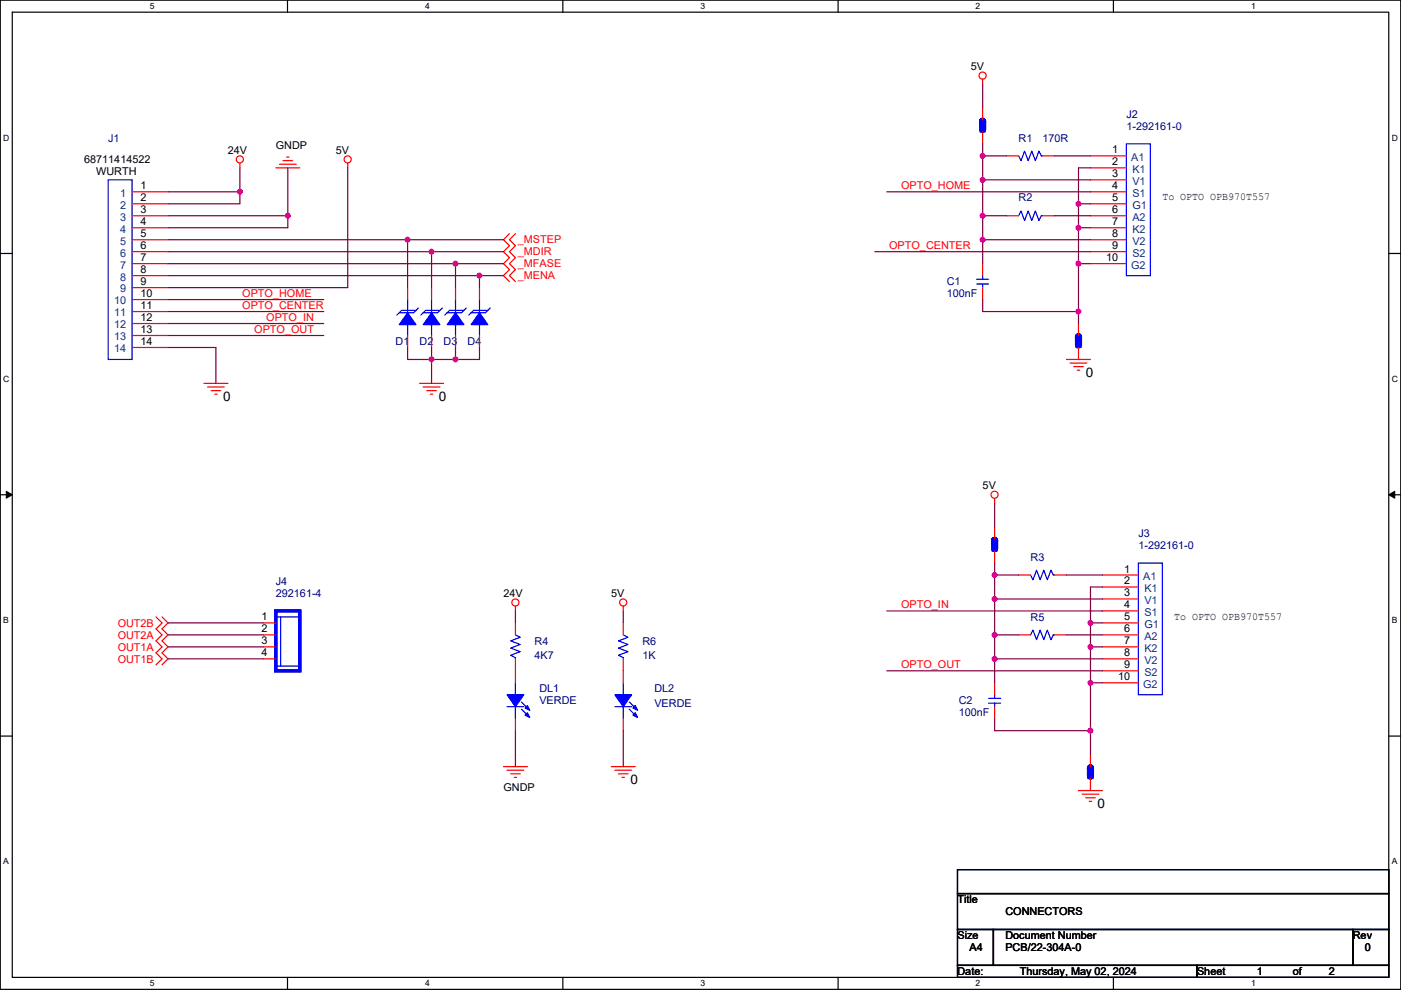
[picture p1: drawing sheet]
<svg xmlns="http://www.w3.org/2000/svg" width="297mm" height="210mm" viewBox="0 0 297 210" stroke-linecap="round" stroke-linejoin="round" font-family="sans-serif">
<path d="M.1 0h296.9v209.8h-296.9zM2.6 2.6h291.8v204.7h-291.8z" fill="none" stroke="#000" stroke-width=".25"/>
<g fill="#fff">
<path d="M31.8 .3h1v2h-1z"/>
<path d="M31.8 207.6h1v2h-1z"/>
</g>
<path d="M61 0v2.6M61 207.3v2.5" fill="none" stroke="#000" stroke-width=".25"/>
<g fill="#fff">
<path d="M90.1 .3h1v2h-1z"/>
<path d="M90.1 207.6h1v2h-1z"/>
</g>
<path d="M119.3 0v2.6M119.3 207.3v2.5" fill="none" stroke="#000" stroke-width=".25"/>
<g fill="#fff">
<path d="M148.5 .3h1v2h-1z"/>
<path d="M148.5 207.6h1v2h-1z"/>
</g>
<path d="M177.7 0v2.6M177.7 207.3v2.5" fill="none" stroke="#000" stroke-width=".25"/>
<g fill="#fff">
<path d="M206.9 .3h1v2h-1z"/>
<path d="M206.9 207.6h1v2h-1z"/>
</g>
<path d="M236.1 0v2.6M236.1 207.3v2.5" fill="none" stroke="#000" stroke-width=".25"/>
<g fill="#fff">
<path d="M265.2 .3h1v2h-1z"/>
<path d="M265.2 207.6h1v2h-1z"/>
<path d="M.7 28.2h1.3v2h-1.3z"/>
<path d="M295.1 28.2h1.3v2h-1.3z"/>
<path d="M.7 79.4h1.3v2h-1.3z"/>
<path d="M295.1 79.4h1.3v2h-1.3z"/>
</g>
<path d="M.1 53.8h2.5M294.4 53.8h2.6" fill="none" stroke="#000" stroke-width=".25"/>
<g fill="#fff">
<path d="M.7 130.5h1.2v2.1h-1.2z"/>
<path d="M295.1 130.5h1.2v2.1h-1.2z"/>
</g>
<path d="M.1 104.9h2.5M294.4 104.9h2.6" fill="none" stroke="#000" stroke-width=".25"/>
<path d="M1.3 104.2l1.3 .7-1.3 .8zM294.4 104.9l1.3-.7v1.5z" fill="#000" stroke="#000" stroke-width=".21"/>
<g fill="#fff">
<path d="M.7 181.7h1.2v2h-1.2z"/>
<path d="M295.1 181.7h1.2v2h-1.2z"/>
</g>
<path d="M.1 156.1h2.5M294.4 156.1h2.6M203 184.4h91.4v5.1h-91.4zM203 189.5h91.4v7.6h-91.4zM203 197.1h7.6v7.7h-7.6zM210.6 197.1h76.2v7.7h-76.2zM286.8 197.1h7.6v7.7h-7.6zM203 204.8h50.8v2.5h-50.8zM253.8 204.8h40.6v2.5h-40.6z" fill="none" stroke="#000" stroke-width=".25"/>
<g fill="none" stroke="#f00" stroke-width=".25">
<path d="M208.3 16.8v1M50.9 34.6v1M58.5 35.6h5.1M59.2 34.8h3.6M60 34.1h2M60.8 33.3h.5M73.7 34.6v1M208.3 28v2.5M208.3 22.9v2.5M213.4 33.1h2.6M221 33.1h2.6M231.2 33.1h7.6"/>
<path d="M231.2 35.6h7.6M231.2 38.1h7.6M28 40.7h7.6M28 43.2h7.6M28 45.8h7.6M28 48.3h7.6M28 50.8h7.6M28 53.4h7.6M28 55.9h7.6M28 58.5h7.6M108 49.6l-1.3 1.2 1.3 1.3-1.3 1.3 1.3 1.3-1.3 1.2 1.3 1.3-1.3 1.3 1.3 1.2M109.3 49.6l-1.3 1.2 1.3 1.3-1.3 1.3 1.3 1.3-1.3 1.2 1.3 1.3-1.3 1.3 1.3 1.2"/>
<path d="M208.3 55.9v2.6M231.2 40.7h7.6M231.2 43.2h7.6M231.2 45.8h7.6M231.2 48.3h7.6M231.2 50.8h7.6M231.2 53.4h7.6M231.2 55.9h7.6M28 61h7.6M28 63.5h7.6M28 66.1h7.6M28 68.6h7.6"/>
<path d="M28 71.2h7.6M28 73.7h7.6M91.5 71.2v2.5M91.5 61v2.5M101.7 71.2v2.5M101.7 61v2.5M208.3 61v2.5M226.1 76.2h5.1M226.9 77h3.5M227.6 77.8h2.1M228.4 78.5h.5M228.7 73.7v2.5"/>
<path d="M228.7 68.6v2.6M43.2 81.3h5.1M44 82.1h3.6M44.8 82.8h2M45.5 83.6h.5M89 81.3h5M89.7 82.1h3.6M90.5 82.8h2M91.2 83.6h.6M210.9 105.7v1M33.1 130.9l1.3 1.2-1.3 1.3 1.3 1.3-1.3 1.2 1.3 1.3-1.3 1.3 1.3 1.2-1.3 1.3M34.4 130.9l1.2 1.2-1.2 1.3 1.2 1.3-1.2 1.2 1.2 1.3-1.2 1.3 1.2 1.2-1.2 1.3"/>
<path d="M109.3 128.6v1M109.3 132.1v2.6M109.3 139.7v5.1M132.1 128.6v1M132.1 132.1v2.6M132.1 139.7v5.1M216 134.7h2.5M216 122h2.5M223.6 134.7h2.5M223.6 122h2.5M233.7 122h7.7M233.7 124.5h7.7"/>
<path d="M233.7 127h7.7M233.7 129.6h7.7M233.7 132.1h7.7M233.7 134.7h7.7M233.7 137.2h7.7M233.7 139.7h7.7M109.3 152.4v2.6M132.1 152.4v2.6M210.9 149.9v2.5M210.9 144.8v2.6M233.7 142.3h7.7M233.7 144.8h7.7"/>
<path d="M106.7 162.6h5.1M107.5 163.4h3.6M108.3 164.1h2M109 164.9h.5M129.6 162.6h5.1M130.4 163.4h3.5M131.1 164.1h2.1M131.9 164.9h.5M228.7 167.7h5M229.4 168.4h3.6M230.2 169.2h2M230.9 170h.6"/>
<circle cx="208.3" cy="16" r=".76"/>
<circle cx="50.8" cy="33.8" r=".76"/>
<circle cx="73.7" cy="33.8" r=".76"/>
<circle cx="210.9" cy="104.9" r=".76"/>
<circle cx="109.3" cy="127.8" r=".76"/>
<circle cx="132.1" cy="127.8" r=".76"/>
</g>
<g fill="none" stroke="#00f" stroke-width=".25">
<path d="M22.9 38.1h5.1v38.1h-5.1zM216 33.1l.5 1 .7-2.1 .8 2.1 .8-2.1 .7 2.1 .8-2.1 .5 1.1h.2M238.8 30.5h5.1v28h-5.1zM207.1 59.2h2.5M208.3 58.5v.7M91.5 68.6v2.6M91.5 63.5v2.6M93.3 65.8h-3.1l-1 1M93.8 65.3l-1 1h-3.1M101.7 68.6v2.6M101.7 63.5v2.6M103.4 65.8h-3l-1 1"/>
<path d="M103.9 65.3l-1 1h-3M207.1 60.2h2.5M208.3 60.2v.8M241.4 119.4h5v28h-5zM109.3 134.7l1 .5-2 .7 2 .8-2 .8 2 .7-2 .8 1 .5v.2M132.1 134.7l1.1 .5-2.1 .7 2.1 .8-2.1 .8 2.1 .7-2.1 .8 1 .5v.2M218.5 134.7l.5-1.1 .8 2.1 .7-2.1 .8 2.1 .8-2.1 .7 2.1 .5-1h.3M218.5 122l.5 1 .8-2.1 .7 2.1 .8-2.1 .8 2.1 .7-2.1 .5 1.1h.3M107.5 149.9h3.6M109.3 144.8v2.6M109.3 149.9v2.5M110.6 148.9l1.5 1.5"/>
<path d="M110.6 150.4l1.5 1.5M130.4 149.9h3.5M132.1 144.8v2.6M132.1 149.9v2.5M133.4 148.9l1.5 1.5M133.4 150.4l1.5 1.5M209.6 149.1h2.6M209.6 148.1h2.6M210.9 147.4v.7M210.9 149.1v.8"/>
</g>
<g fill="#00f" stroke="#00f" stroke-width=".25">
<path d="M107.5 147.4h3.6l-1.8 2.5z" fill-rule="evenodd"/>
<path d="M111.8 151.2l.5 1-1-.5z" fill-rule="evenodd"/>
<path d="M111.8 149.6l.5 1.1-1-.5z" fill-rule="evenodd"/>
<path d="M101.7 66.3l1.7 2.6h-3.5z" fill-rule="evenodd"/>
<path d="M207.8 27.2v.8h1v-.8z" fill-rule="evenodd"/>
<path d="M207.8 25.4v.8h1v-.8z" fill-rule="evenodd"/>
<path d="M91.5 66.3l1.8 2.6h-3.6z" fill-rule="evenodd"/>
<path d="M130.4 147.4h3.5l-1.8 2.5z" fill-rule="evenodd"/>
<path d="M134.7 151.2l.5 1-1-.5z" fill-rule="evenodd"/>
<path d="M134.7 149.6l.5 1.1-1-.5z" fill-rule="evenodd"/>
<path d="M228.2 72.9v.8h1v-.8z" fill-rule="evenodd"/>
<path d="M228.2 71.2v.7h1v-.7z" fill-rule="evenodd"/>
<path d="M230.7 164.4v.7h1v-.7z" fill-rule="evenodd"/>
</g>
<path d="M208.3 27.5v-1.8M208.3 25.7h.1M228.7 73.2v-1.8M228.7 71.4h.1" fill="none" stroke="#00f" stroke-width="1.5" stroke-dasharray="3 3"/>
<path d="M230.7 162.6h1v.8h-1z" fill="#00f"/>
<g fill="none" stroke="#00f" stroke-width=".25">
<path d="M216 45.8l.5-1.1 .7 2.1 .8-2.1 .8 2.1 .7-2.1 .8 2.1 .5-1h.2M86.4 68.6v2.6M86.4 63.5v2.6M88.2 65.8h-3l-1.1 1M88.7 65.3l-1 1h-3.1M96.6 68.6v2.6M96.6 63.5v2.6M98.4 65.8h-3.1l-1 1M98.9 65.3l-1 1h-3.1M58.5 130.9h5.1M59.5 130.9v10.4M58.5 141.3h5.1"/>
<path d="M230.7 162.6h1v.8h-1z"/>
</g>
<path d="M210.9 116.4v-1.8M210.9 114.6h.1M231.2 164.6v-1.7M231.2 162.9h.1" fill="none" stroke="#00f" stroke-width="1.5" stroke-dasharray="3 3"/>
<g fill="none" stroke="#f00" stroke-width=".25">
<path d="M213.4 45.8h2.6M221 45.8h2.6M86.4 71.2v2.5M86.4 61v2.5M96.6 71.2v2.5M96.6 61v2.5M210.9 116.9v2.5M210.9 111.8v2.5M55.9 132.1h2.6M55.9 134.7h2.6M55.9 137.2h2.6M55.9 139.7h2.6"/>
<path d="M231.2 165.1v2.6M231.2 160.1v2.5"/>
</g>
<g fill="#00f" stroke="#00f" stroke-width=".25">
<path d="M86.4 66.3l1.8 2.6h-3.6z" fill-rule="evenodd"/>
<path d="M210.4 116.1v.8h1v-.8z" fill-rule="evenodd"/>
<path d="M210.4 114.3v.8h1v-.8z" fill-rule="evenodd"/>
<path d="M96.6 66.3l1.8 2.6h-3.6z" fill-rule="evenodd"/>
</g>
<path d="M58.5 129.6h5.1v12.7h-5.1z" fill="none" stroke="#00f" stroke-width=".76"/>
<g fill="none" stroke="#800040" stroke-width=".25">
<path d="M208.3 17.8v5.1M50.9 35.6v5.1M61 35.6v10.2M73.7 35.6v25.4h-38.1M208.3 30.5v2.6M208.3 38.1h22.9M208.3 33.1v5M208.3 38.1v7.7M208.3 33.1h5.1M223.6 33.1h7.6M231.2 35.6h-2.5v7.6M35.6 50.8h50.8"/>
<path d="M35.6 53.4h55.9M35.6 55.9h61M35.6 58.5h66.1M35.6 40.7h15.3M35.6 45.8h25.4M50.9 40.7v2.5h-15.3M61 45.8v2.5h-25.4M86.4 50.8v10.2M86.4 50.8h20.3M91.5 53.4v7.6M91.5 53.4h15.2M106.7 58.5h-5v2.5"/>
<path d="M106.7 55.9h-10.1v5.1M185.5 53.4h45.7M188 40.7h43.2M208.3 50.8h22.9M208.3 45.8v5M208.3 50.8v5.1M208.3 45.8h5.1M223.6 45.8h7.6M228.7 43.2v5.1M228.7 48.3v7.6M228.7 55.9v10.2M228.7 43.2h2.5"/>
<path d="M228.7 48.3h2.5M228.7 55.9h2.5M35.6 73.7h10.2v7.6M35.6 71.2h33M35.6 68.6h33M35.6 66.1h33M35.6 63.5h33M86.4 73.7v2.5h5.1v5.1M91.5 73.7v2.5h5.1M101.7 73.7v2.5h-5.1v-2.5M208.3 63.5v2.6h20.4M228.7 66.1v2.5"/>
<path d="M210.9 106.7v5.1M210.9 119.4v2.6M35.6 132.1h20.3M35.6 134.7h20.3M35.6 137.2h20.3M35.6 139.7h20.3M109.3 129.6v2.5M132.1 129.6v2.5M188 129.6h45.7M210.9 127h22.8M210.9 122v5M210.9 122h5.1"/>
<path d="M210.9 139.7h22.8M210.9 134.7v5M210.9 134.7h5.1M210.9 127v7.7M210.9 139.7v5.1M226.1 122h7.6M226.1 134.7h7.6M231.2 132.1v5.1M231.2 132.1h2.5M231.2 137.2v7.6M231.2 137.2h2.5M233.7 124.5h-2.5v7.6"/>
<path d="M109.3 155v7.6M132.1 155v7.6M188 142.3h45.7M210.9 152.4v2.6h20.3M231.2 144.8v10.2M231.2 144.8h2.5M231.2 155v5.1"/>
</g>
<g fill="#f0f" stroke="#f0f" stroke-width=".25">
<circle cx="50.8" cy="40.7" r=".5"/>
<circle cx="61" cy="45.7" r=".5"/>
<circle cx="208.3" cy="38.1" r=".5"/>
<circle cx="228.6" cy="43.2" r=".5"/>
<circle cx="208.3" cy="45.7" r=".5"/>
<circle cx="228.6" cy="55.9" r=".5"/>
<circle cx="228.6" cy="48.3" r=".5"/>
<circle cx="210.9" cy="127" r=".5"/>
<circle cx="210.9" cy="134.6" r=".5"/>
<circle cx="231.2" cy="137.2" r=".5"/>
<circle cx="231.2" cy="132.1" r=".5"/>
<circle cx="231.2" cy="144.8" r=".5"/>
<circle cx="210.9" cy="139.7" r=".5"/>
<circle cx="96.6" cy="55.9" r=".5"/>
<circle cx="101.6" cy="58.4" r=".5"/>
<circle cx="208.3" cy="50.8" r=".5"/>
<circle cx="228.6" cy="66.1" r=".5"/>
<circle cx="231.2" cy="155" r=".5"/>
<circle cx="208.3" cy="33" r=".5"/>
<circle cx="210.9" cy="121.9" r=".5"/>
<circle cx="86.4" cy="50.8" r=".5"/>
<circle cx="91.5" cy="53.4" r=".5"/>
<circle cx="96.6" cy="76.2" r=".5"/>
<circle cx="91.5" cy="76.2" r=".5"/>
</g>
<g font-size="2.8">
<text x="230.2" y="80">0</text>
<text x="47.3" y="85.1">0</text>
<text x="93" y="85.1">0</text>
<text x="133.7" y="166.4">0</text>
<text x="232.7" y="171.4">0</text>
</g>
<g font-size="2.3">
<text x="205.8" y="14.8">5V</text>
<text x="17.8" y="34.6">68711414522</text>
<text x="48.3" y="32.6">24V</text>
<text x="58.5" y="31.6">GNDP</text>
<text x="71.2" y="32.6">5V</text>
<text x="235.8" y="32.5">1</text>
<text x="235.8" y="35.1">2</text>
<text x="20.4" y="37.1">WURTH</text>
<text x="29.8" y="40.2">1</text>
<text x="235.8" y="37.6">3</text>
<text x="235.8" y="40.2">4</text>
<text x="29.8" y="42.7">2</text>
<text x="29.8" y="45.2">3</text>
<text x="29.8" y="47.8">4</text>
<text x="235.8" y="42.7">5</text>
<text x="235.8" y="45.2">6</text>
<text x="235.8" y="47.8">7</text>
<text x="246.4" y="42.5">To OPTO OPB970T557</text>
<text x="29.8" y="50.3">5</text>
<text x="29.8" y="52.9">6</text>
<text x="235.8" y="50.3">8</text>
<text x="235.8" y="52.9">9</text>
<text x="29.8" y="55.4">7</text>
<text x="29.8" y="57.9">8</text>
<text x="234.5" y="55.4">10</text>
<text x="29.8" y="60.5">9</text>
<text x="29.8" y="63">10</text>
<text x="29.8" y="65.6">11</text>
<text x="29.8" y="68.1">12</text>
<text x="29.8" y="70.6">13</text>
<text x="29.8" y="73.2">14</text>
<text x="208.3" y="103.7">5V</text>
<text x="238.3" y="121.4">1</text>
<text x="238.3" y="124">2</text>
<text x="55.4" y="131.6">1</text>
<text x="106.7" y="126.6">24V</text>
<text x="129.6" y="126.6">5V</text>
<text x="238.3" y="126.5">3</text>
<text x="238.3" y="129.1">4</text>
<text x="238.3" y="131.6">5</text>
<text x="249" y="131.4">To OPTO OPB970T557</text>
<text x="55.4" y="134.1">2</text>
<text x="55.4" y="136.7">3</text>
<text x="238.3" y="134.1">6</text>
<text x="238.3" y="136.7">7</text>
<text x="55.4" y="139.2">4</text>
<text x="238.3" y="139.2">8</text>
<text x="238.3" y="141.8">9</text>
<text x="237" y="144.3">10</text>
<text x="106.7" y="167.7">GNDP</text>
<text x="203" y="191.6">Title</text>
<text x="213.2" y="194.1">CONNECTORS</text>
<text x="203" y="199.2">Size</text>
<text x="205.5" y="201.7">A4</text>
<text x="213.2" y="199.2">Document Number</text>
<text x="213.2" y="201.7">PCB/22-304A-0</text>
<text x="286.8" y="199.2">Rev</text>
<text x="289.4" y="201.7">0</text>
<text x="203" y="206.8">Date:</text>
<text x="216.2" y="206.8">Thursday, May 02, 2024</text>
<text x="253.8" y="206.8">Sheet</text>
<text x="266.5" y="206.8">1</text>
<text x="274.1" y="206.8">of</text>
<text x="281.7" y="206.8">2</text>
</g>
<g font-size="2.3" fill="#000080">
<text x="238.8" y="25">J2</text>
<text x="238.8" y="27.5">1-292161-0</text>
<text x="22.9" y="30">J1</text>
<text x="216" y="30">R1</text>
<text x="221" y="30">170R</text>
<text x="216" y="42.7">R2</text>
<text x="200.7" y="60.5">C1</text>
<text x="200.7" y="63.1">100nF</text>
<text x="83.9" y="73.2">D1</text>
<text x="89" y="73.2">D2</text>
<text x="94" y="73.2">D3</text>
<text x="99.1" y="73.2">D4</text>
<text x="241.4" y="113.9">J3</text>
<text x="218.5" y="118.9">R3</text>
<text x="241.4" y="116.4">1-292161-0</text>
<text x="58.5" y="124">J4</text>
<text x="58.5" y="126.6">292161-4</text>
<text x="218.5" y="131.6">R5</text>
<text x="113.3" y="136.7">R4</text>
<text x="136.2" y="136.7">R6</text>
<text x="113.3" y="139.8">4K7</text>
<text x="136.2" y="139.8">1K</text>
<text x="114.4" y="146.9">DL1</text>
<text x="114.4" y="149.4">VERDE</text>
<text x="138.7" y="146.9">DL2</text>
<text x="138.7" y="149.9">VERDE</text>
<text x="203.3" y="149.4">C2</text>
<text x="203.3" y="152">100nF</text>
</g>
<g font-size="2.3" fill="#004080">
<text x="239.8" y="34.1">A1</text>
<text x="25.5" y="41.7">1</text>
<text x="240.1" y="36.6">K1</text>
<text x="240.1" y="39.2">V1</text>
<text x="240.1" y="41.7">S1</text>
<text x="25.5" y="44.3">2</text>
<text x="25.5" y="46.8">3</text>
<text x="240.1" y="44.3">G1</text>
<text x="240.1" y="46.8">A2</text>
<text x="25.5" y="49.3">4</text>
<text x="25.5" y="51.9">5</text>
<text x="240.1" y="49.3">K2</text>
<text x="240.1" y="51.9">V2</text>
<text x="25.5" y="54.4">6</text>
<text x="25.5" y="57">7</text>
<text x="25.5" y="59.5">8</text>
<text x="239.8" y="57">G2</text>
<text x="240.1" y="54.4">S2</text>
<text x="24.2" y="64.6">10</text>
<text x="25.5" y="62">9</text>
<text x="24.2" y="67.1">11</text>
<text x="24.2" y="69.7">12</text>
<text x="24.2" y="72.2">13</text>
<text x="24.2" y="74.7">14</text>
<text x="242.4" y="123">A1</text>
<text x="242.6" y="125.5">K1</text>
<text x="242.6" y="128.1">V1</text>
<text x="242.6" y="130.6">S1</text>
<text x="242.6" y="133.2">G1</text>
<text x="242.6" y="135.7">A2</text>
<text x="242.6" y="138.2">K2</text>
<text x="242.6" y="140.8">V2</text>
<text x="242.6" y="143.3">S2</text>
<text x="242.4" y="145.9">G2</text>
</g>
<g font-size="2.3" fill="#f00">
<text x="191.1" y="40.1">OPTO_HOME</text>
<text x="109.8" y="51.6">_MSTEP</text>
<text x="188.5" y="52.8">OPTO_CENTER</text>
<text x="109.8" y="54.2">_MDIR</text>
<text x="109.8" y="56.7">_MFASE</text>
<text x="109.8" y="59.2">_MENA</text>
<text x="51.4" y="65.5">OPTO_CENTER</text>
<text x="51.4" y="62.9">OPTO_HOME</text>
<text x="53.9" y="70.5">OPTO_OUT</text>
<text x="56.4" y="68">OPTO_IN</text>
<text x="191.1" y="129">OPTO_IN</text>
<text x="25" y="132.9">OUT2B</text>
<text x="25" y="135.4">OUT2A</text>
<text x="25" y="138">OUT1A</text>
<text x="25" y="140.5">OUT1B</text>
<text x="191.1" y="141.7">OPTO_OUT</text>
</g>
<g font-size="1.8">
<text x="31.8" y="1.9">5</text>
<text x="90.1" y="1.9">4</text>
<text x="148.5" y="1.9">3</text>
<text x="206.9" y="1.9">2</text>
<text x="265.2" y="1.9">1</text>
<text x=".7" y="29.8">D</text>
<text x="295.1" y="29.8">D</text>
<text x=".7" y="81">C</text>
<text x="295.1" y="81">C</text>
<text x=".7" y="132.2">B</text>
<text x="295.1" y="132.2">B</text>
<text x=".7" y="183.3">A</text>
<text x="295.1" y="183.3">A</text>
<text x="31.8" y="209.2">5</text>
<text x="90.1" y="209.2">4</text>
<text x="148.5" y="209.2">3</text>
<text x="206.9" y="209.2">2</text>
<text x="265.2" y="209.2">1</text>
</g>
</svg>
